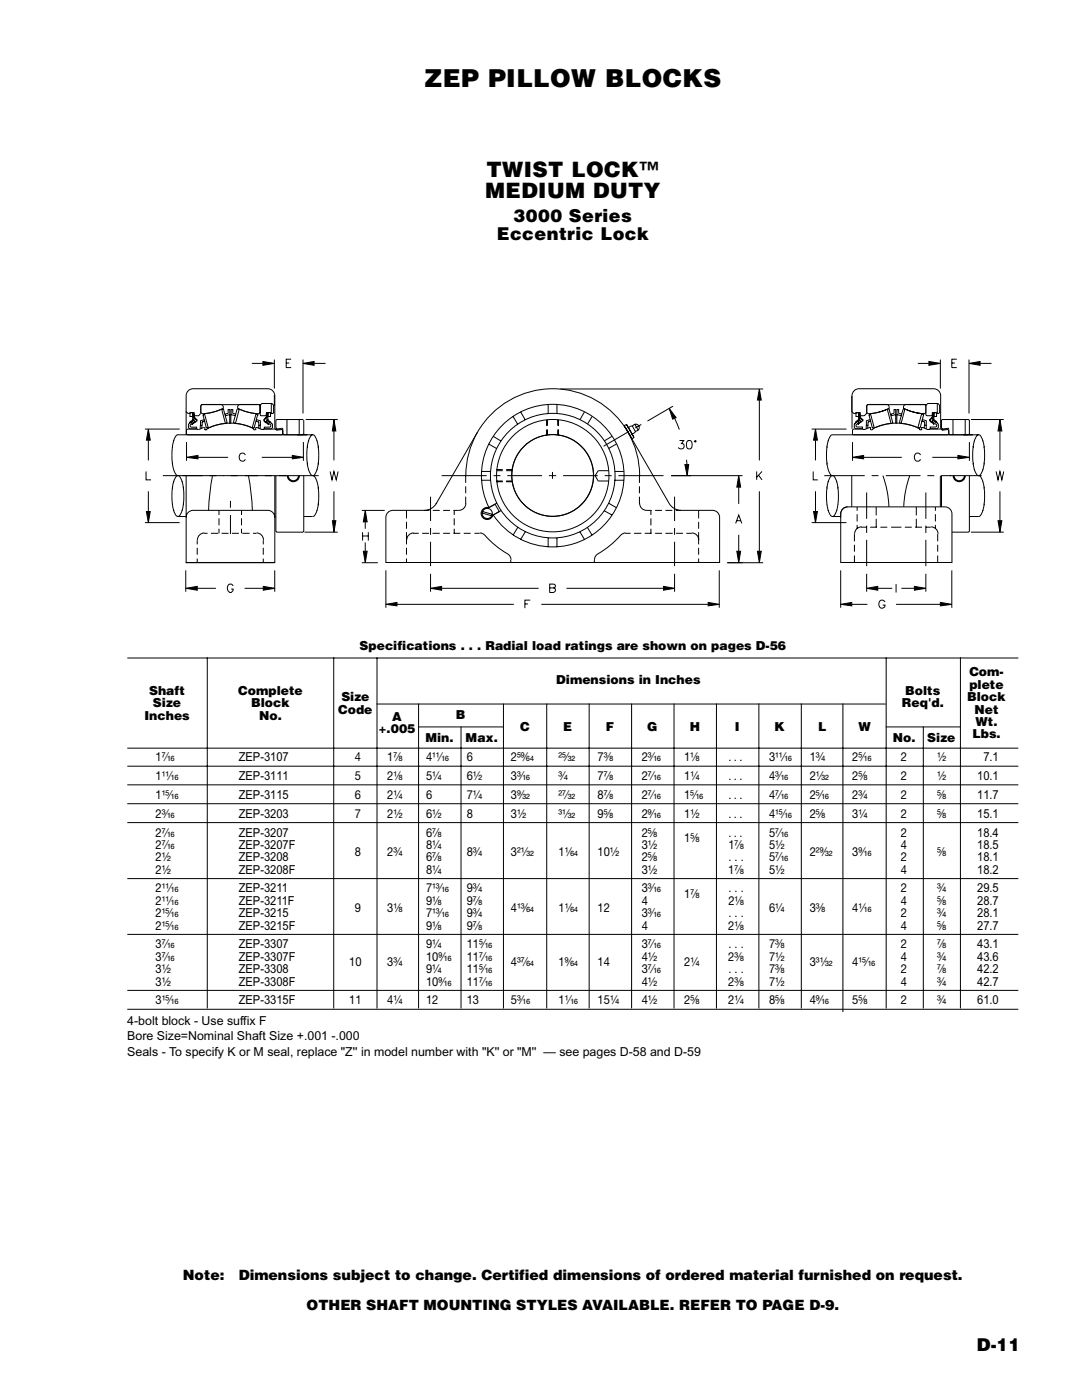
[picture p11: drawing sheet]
<svg xmlns="http://www.w3.org/2000/svg" width="216mm" height="279mm" viewBox="0 0 216 279" stroke-linecap="round" stroke-linejoin="round" font-family="sans-serif">
<g fill="none" stroke="#000" stroke-width=".2">
<path d="M50.2 72.5h2.3M54.7 71.8v5.8M54.7 78.9v2.1M57.1 72.4h.6M58.1 71.7h-1v1.7h1M60.5 71.8v10.7M62.7 72.5h2.3M111.8 77.6h40.5M151.5 79.8v12.1M170 79v3.1l.3 .4h.5M183.1 72.5h2.3M187.6 71.8v5.8"/>
<path d="M189.9 72.4h.6M190.9 71.7h-1v1.7h1M193.4 71.8v10.7M195.6 72.5h2.2M28.9 85.6h6.9M29.1 94.1v1.7h1M29.6 87.8v4.1M29.6 98.1v4M32.5 94.9h31.1M35.1 95.1a.6 .6 0 0 1 .7-.1 .6 .6 0 0 1 .3 .6l.5 1.7 .1 2.1-.2 1.9-.5 1.3a.5 .5 0 0 1-.4 .4 .5 .5 0 0 1-.5-.1l-.6-1.6-.2-2.3 .2-2.3zM35.5 86.8h26.9M35.5 86.8l-.4 .2-.2 .4-.5 1.8-.1 2.5 .4 2a1.61 1.61 0 0 0 .8 1.2"/>
<path d="M37.1 82.1l.4 .4h.4M37.1 94.9v17.4h17.7v-17.4M37.2 88.2v3.8M37.8 84.5l.9-.6 .2 .2-.9 .6v.4l.2 .2h1v.3l-1.4-.1-.2-.3zM37.9 82.4h.5v.7h-.5zM37.9 82.4v.1M38 82.5h-.1M38 82.4h.7v.8M38 82.3h.1M38.4 83.9l-.6 .4 .2 .1 .5-.4M38.4 82.6h.3v1.1l-.2 .3M38.4 82.4v1.3"/>
<path d="M38.5 83.7l-.1 .1M38.7 82.7h.1M38.7 83.1l.1 .2M38.7 83.3l.4 .5M38.8 82.3h.1M38.8 82.9h.1M38.8 83.1v.1M38.8 83.3l.4 .4M39.1 84l-.8 .6 .1 .1 .7-.5M39.2 83.7l-.1 .3M39.2 83.7l.1 .2-.1 .2M39.5 85.7h.1"/>
<path d="M39.5 91.3h6M39.7 85.7l-2.3-.1-.2 .2v.9l.2 .1M40 84.9v.7M40 84l.7-.2 .1 .3-.4 .1-.1 .7h-.3zM40 81v1.5l-.3 .5h-.9M40.1 80.9l.3-.2h3.6a.59 .59 0 0 1 .6 .8 10.5 10.5 0 0 1-4.2 1.1l-.3-.3zM40.3 84.9v.6M40.3 80.8h11.8M40.4 80.7l-.3 .3M40.5 82.8h.1M40.5 82.8l.8 2.6M40.6 85.3h.1"/>
<path d="M40.6 82.7h.1M40.6 82.7l.2-.1 .8 2.8-.2 .1M40.7 82.6l-.1 .1M40.8 85.3l-1.1 .4M40.9 85.7h.1M40.9 85.3v.5h.4v-.2M41.3 85.4h.1M41.3 85.6a10.5 10.5 0 0 1 9.4 0M41.3 85.7h.1M41.4 85.5h.1M42.4 94.9l-.5 3.5-.3 3.5M44.2 81.7h.2"/>
<path d="M44.2 81.7l.8 2.9 .1-.1M44.2 81.6l-1.6 .6-1.7 .3M44.4 81.7h.1M44.4 81.6l.2 .1M44.5 81.7l.8 2.6M45 84.5l-1.7 .3-1.7 .6M45.1 84.5h.1M45.3 84.3l-.1 .1M45.5 81.7h.4l-.1 1-.8 .3-.1-.4 .6-.1zM45.8 82.7v1.8h.3v-1.8M46 100v1.3M46.1 81.7h.3l.1 .8 .5 .1-.1 .4-.8-.3z"/>
<path d="M46.7 84.3l.1 .1M46.7 84.5h.1M47 84.5l1.7 .3 1.6 .6M47.4 81.7l-.7 2.6M47.5 81l.4-.3 3.8 .1 .2 .3v1.2l-.3 .3-2.4-.4-1.8-.7zM47.5 81.7h.1M47.5 81.7h.2M47.5 81.6l-.1 .1M47.7 81.7l-.7 2.9-.3-.1M47.7 81.6l1.7 .6 1.7 .3M49 90.8a.68 .68 0 0 0-1-.3 .68 .68 0 0 0-.3 .9 .63 .63 0 0 0 .6 .6 .63 .63 0 0 0 .7-.3M49.6 94.9l.5 3.5 .3 3.5"/>
<path d="M50.3 85.4l.2 .1M50.5 85.5h.1M50.7 85.7h.1M50.7 85.4h-.2M51 85.3v.5h-.4v-.2M51.1 85.7h.1M51.1 85.3h.2M51.2 83.8l.7 .2 .1 .9h-.4v-.7l-.5-.1zM51.2 82.7h.1M51.2 82.7l-.1-.1-.8 2.8M51.3 82.6l.1 .1M51.3 85.3l.9 .4"/>
<path d="M51.4 85.3h.1M51.4 82.8h.1M51.4 82.8l-.8 2.6M51.6 84.9v.6M51.9 84.9v.7M52.2 91.3h6.1M52.2 85.7h.1M52.5 85.7h.1M52.7 83.7l-.1 .2 .2 .2M52.8 84l.8 .6-.1 .1-.7-.5M52.8 83.7v.3M53.1 83.3l-.4 .4"/>
<path d="M53.1 82.7l.1 .5M53.1 83.3l-.3 .5M53.2 83.1l-.1 .1M53.2 82.3h.1M53.3 83.9l1 .8 .1 .5-.2 .3-1.4 .1v-.3h1l.2-.2-.1-.4-.8-.6zM53.3 83.1l-.1 .2M53.3 83.7l.1 .3M53.5 83.1h.5v-.7h-.9v.8M53.5 82.6h-.3v1.1M53.5 82.4v1.3M53.5 83.7l.1 .1M53.5 83.9l.6 .4-.2 .1-.5-.4"/>
<path d="M54 82.5h.5l.1-.1v-1.5l-.3-.4h-2.1l-.3 .4v1.9l.1 .2h1.1M54 82.3h.1M54.1 80.5v2M54.8 85.6v-6.6a1.39 1.39 0 0 0-1.4-1.4h-14.9a1.39 1.39 0 0 0-1.4 1.4v7.8M55 85.6l-2.8 .1M55 85.6h.1M55 85.6l.2 .2M55.1 94.9v11.2l.1 .1h5.3l.1-.1v-11.2M55.2 85.9l1-.2 .2 .2M56.2 85.5l.3 .2M56.4 85.7v1l-.1 .1M56.4 86.6l.2 .2"/>
<path d="M56.7 94.9h.1M57.3 83.7v3.1M57.3 94.9a1.22 1.22 0 0 0 1.2 1.2 1.22 1.22 0 0 0 1.2-1.2M57.5 94.9a1.02 1.02 0 0 0 1 1 1.02 1.02 0 0 0 1.1-1M59.7 83.7v3.1M60.5 88.2v3.8M60.5 83.9v-.2h-5.3l-.1 .2v1.5l.2 .2 .9-.1M60.6 83.9v2.7l-.1 .2M61 83.7h6.4M62.1 87a.6 .6 0 0 1 .6-.1 .6 .6 0 0 1 .4 .5l.4 1.8 .1 2.1-.2 1.8-.5 1.4a.5 .5 0 0 1-.3 .4 .5 .5 0 0 1-.5-.2l-.7-1.6-.2-2.3 .2-2.2zM62.4 94.9a2.3 2.3 0 0 1 1 1.8l.2 2.3-.1 2-.4 1.4-.3 .5-.4 .2M65.9 94.1l.4 1.7 .3-1.7 .5 1.7 .4-1.7"/>
<path d="M66.6 86v5.9M66.6 98.1v5.8M85.9 99.1v4.9M88.1 94.9h9M92.9 99.1l.1 1.4a1.39 1.39 0 0 1-1.4 1.4M92.9 97.1v1.3M95.3 86.2a18.3 18.3 0 0 0-2.4 10.2M96 94.1h1.9M96 95.8h1.9M97.5 88.6l1.6 .9M98.4 87.1l1.5 .9M98.5 94.9h1.4"/>
<path d="M99.1 96.1h1.2M99.1 96h1.2M99.1 93.7h1.2M99.1 93.9h1.2M101 96.1h1.2M101 96h1.1M101 93.7h1.2M101 93.9h1.1M101.2 94.9h7M102.4 83.1l.9 1.5M103.9 82.2l.9 1.6M109.1 83.8v1.2"/>
<path d="M109.1 85.7v1.2M109.2 83.8v1.1M109.2 85.7v1.2M109.4 80.8v1.8M109.5 94.9h1.5M110.2 94.2v1.4M111.1 80.8v1.8M111.3 83.8v1.1M111.3 85.7v1.2M111.4 83.8v1.2M111.4 85.7v1.2M112.4 94.9h6.9"/>
<path d="M116.6 82.2l-.9 1.6M118.1 83.1l-.9 1.5M120.7 94.9h1.3M121.4 93.9h-2l-.6 1 .6 1.1h2M122.1 87.1l-1.5 .9M122.6 94.1h1.9M122.6 95.8h1.9M123 88.6l-1.6 .9M123.4 94.9h9M124.5 84.9l.5-.2 1.5 2.6-.4 .3zM124.6 84.9l1.6 2.6M124.9 84.7l.9 1.3 .6 1.4"/>
<path d="M125.3 86.2a17.3 17.3 0 0 1 2.3 8.7M125.4 85.4l.4-.3 .4-.1a.72 .72 0 0 1 1.2-.1 .72 .72 0 0 1-.6 1.1l-.4 .5-.3 .1M125.5 86.1l-5.1 3M126.2 85.1l.6 1M126.7 84.7l.7 1.2M127.6 94.9v1.5M127.6 97.1v1.3M127.6 99.1v1.4M128 84.7l-1.2 .7M133.9 94.9h14.3M134.3 81.1l-5.1 2.9M134.6 99.1v4.9"/>
<path d="M134.6 83.5l1 2.2M135.6 87.9h.8l-.4 .6a.58 .58 0 0 1 .4 1 .58 .58 0 0 1-1-.2M137 91.8l.1 .9M137.2 88a.58 .58 0 0 1 .8 .2v1.1a.55 .55 0 0 1-.5 .3 .55 .55 0 0 1-.5-.3 1.44 1.44 0 0 1 .2-1.3zM137.4 87.9h.1M138.6 88.1l.1-.2 .2 .2-.2 .1zM147.4 97.2v3.4M151 94.1v1.7M151.4 94.9l.7 .9M151.5 98.1v11.9M152.1 94.1l-1.1 1.1M162 85.6h6.9"/>
<path d="M162.3 94.1v1.7h.9M162.7 87.8v4.1M162.7 98.1v4M164.5 94.9h8.1M165.8 95.1a.76 .76 0 0 1 1.1 .7l.3 1.5 .1 1.7-.1 1.7-.3 1.4a.76 .76 0 0 1-1.1 .8l-.7-1.6-.2-2.3 .2-2.3zM166.1 86.8h29.2M166.1 86.8l-.3 .2-.3 .4-.5 1.8-.1 2.1 .3 2.1a2.09 2.09 0 0 0 .9 1.5M170 94.9v6.3M170 85.6v-6.6a1.39 1.39 0 0 1 1.4-1.4h14.9a1.39 1.39 0 0 1 1.4 1.4v6.6M170.1 88.2v3.8M170.6 84.5l1-.7 .2 .3-.9 .6-.1 .4 .3 .1h1v.4l-1.5-.1-.1-.3zM170.8 82.4h.5v.7h-.5z"/>
<path d="M170.8 82.5v-.1h.8l.1 .8M170.8 82.5h.1M170.9 82.3h-.1M171.3 82.4v1.3l-.6 .5 .1 .1 .5-.3M171.3 82.6h.3M171.5 82.6v1.1M171.6 83.7l-.2 .2M171.6 83.1v.2M171.6 83.3l.4 .5M171.6 83.3l.5 .4M171.6 82.3h.1M171.7 82.9h.1"/>
<path d="M171.9 84l-.7 .6 .1 .1 .7-.6M172 83.7v.3M172.1 83.6l.1 .2-.1 .3M172.2 85.7l-1.9-.1-.2 .2v.9l.2 .1M172.3 85.7h.1M172.3 91.3h7.6M172.3 85.7l1.4-.4v.5M172.6 85.7h.1M172.9 84.9v.7M172.9 84l.7-.2 .1 .3-.5 .1v.7h-.3zM172.9 98.3v5.2M173 80.9l.3-.2h3.6a.59 .59 0 0 1 .5 .8l-1.7 .7-2.5 .4-.2-.3z"/>
<path d="M173.2 80.8h11.7M173.2 84.9v.6M173.2 80.7l-.2 .3-.1 1.5-.4 .5h-.9M173.4 82.8h.1M173.4 82.8l.7 2.6M173.5 82.7l.2-.1 .8 2.8-.3 .1M173.5 85.3h.1M173.5 82.6l-.1 .1M173.7 85.3h.1M173.8 85.7h.1M173.8 85.8h.3M173.9 94.9h1.4"/>
<path d="M174.1 85.4h.1M174.1 85.4h.2M174.2 85.6v.2M174.2 85.6a10.5 10.5 0 0 1 9.3 0M174.2 85.7h-.1M176.2 94.9a20.4 20.4 0 0 1 1.2 6.3M176.7 94.9h7M177.1 81.6l-1.6 .6-1.8 .3M177.3 81.7h-.3l.8 2.9 .2-.1M177.3 81.6l.2 .1 .6 2.6M177.9 84.5l-1.8 .3-1.6 .6M178.2 84.3l-.1 .1"/>
<path d="M178.4 81.7h.3v1l-.8 .3-.1-.4 .6-.1zM178.7 82.7v1.8h.3v-1.8M179 81.7h.3v.8l.6 .1-.1 .4-.8-.3zM179.5 84.3l.1 .1M179.6 84.5h.1M179.8 84.5l1.8 .3 1.6 .6M180.4 81l.4-.3 3.8 .1 .1 .3v1.2l-.2 .3-2.5-.4-1.7-.7zM180.4 81.7h.1M180.4 81.7h.2l-.8 2.9-.2-.1M180.4 81.6l-.2 .1-.7 2.6M180.6 81.6l1.7 .6 1.7 .3M181.5 94.9a20.4 20.4 0 0 0-1.2 6.3"/>
<path d="M183.4 85.5h.1M183.5 85.7h.1M183.6 85.4h-.2M183.6 80.8h.1M183.7 90.8l-.1-.1a.76 .76 0 0 0-1.1 0 .76 .76 0 0 0 .1 1.1l.3 .2h.4l.4-.3M183.9 85.3l1.5 .4M183.9 85.3v.5h-.4v-.2M183.9 85.7h.1M184 85.3h-.1M184.1 83.8l.7 .2v.9h-.3v-.7l-.5-.1zM184.1 82.7h.1M184.1 82.7l-.2-.1-.8 2.8 .3 .1"/>
<path d="M184.2 82.6l.1 .1M184.2 82.8l-.7 2.6M184.2 85.3h.1M184.4 84.9v.6M184.7 98.3v5.2M184.8 84.9v.7M185 94.9h1.4M185.1 85.7h.1M185.4 85.6h2.5M185.4 85.6v.1M185.4 85.7h.1M185.6 84.1l.7 .6 .1-.1"/>
<path d="M185.6 83.6l-.1 .2 .1 .3M185.7 84l.6 .4M185.7 83.7v.3M186 83.3l-.4 .4M186 82.6l.1 .5M186 91.3h5.1M186 83.3l-.3 .5M186.1 82.3h-.1M186.1 83.8l1.1 .8v.6l-.1 .3-1.5 .1v-.4h1l.3-.1-.1-.4-.9-.6zM186.2 83.1l-.1 .2M186.2 83.7l.1 .2M186.3 83.1h.6v-.7h-.9v.8"/>
<path d="M186.3 82.6h-.2v1.1M186.3 82.4v1.3M186.4 83.6l.6 .6-.2 .1-.5-.3M186.9 82.3h.1M186.9 82.5h.4l.2-.1v-1.5l-.3-.4h-2.1l-.4 .4v1.9l.2 .2h1.1M187 80.5v2M187.6 94.9v6.3M187.8 94.9h8.1M187.9 85.6h.1M187.9 94.9v6.3M187.9 85.6l.2 .2M188 85.9l1.1-.2 .2 .2"/>
<path d="M189.1 85.5l-1 .1-.2-.2v-1.5l.1-.2h5.3l.1 .2v2.7l-.1 .2M189.1 85.5l.2 .2M189.3 86.6l.1 .2M189.3 85.7v1l-.1 .1M189.5 94.9h.1M190.2 83.7v3.1M190.2 94.9a1.22 1.22 0 0 0 1.2 1.2 1.22 1.22 0 0 0 1.2-1.2M190.4 94.9a1.02 1.02 0 0 0 1 1 1.02 1.02 0 0 0 1-1M192.6 83.7v3.1M193.4 88.2v3.8M193.4 94.9v11.2l-.1 .1h-3.4M193.7 83.7h6.6"/>
<path d="M194.9 87a.6 .6 0 0 1 .7-.1 .6 .6 0 0 1 .3 .5l.4 1.5 .2 1.9-.2 2-.4 1.5a.64 .64 0 0 1-.6 .6 .64 .64 0 0 1-.7-.6l-.4-1.8-.1-2.1 .3-2.1zM195.3 94.9a2.3 2.3 0 0 1 1 1.8l.2 2.3-.2 2-.4 1.4-.3 .5-.3 .2M198.8 94.1l.3 1.7 .4-1.7 .4 1.7 .4-1.7M199.5 86v5.9M199.5 98.1v5.8M28.9 104.3h6.9M35.5 103.1h1.6M37.1 112.3h17.7M37.1 113.8v4.3M37.1 103.2a1.39 1.39 0 0 1 1.4-1.3h14.9a1.39 1.39 0 0 1 1.4 1.3M39.4 107.8v.8M39.4 109.3v1.4"/>
<path d="M39.4 111.5v.8M39.4 117.4h3.7M40.7 106.4h.7M40.8 106.4a1.39 1.39 0 0 0-1.4 1.3M42.1 106.4h1.4M43.7 101.9v.9M43.7 103.5v1.3M43.7 105.5v.9M44.2 106.4h1.4M46 102.8v3.8M46.3 106.4h1.4M46.5 117a.59 .59 0 0 0-.7-.4 .59 .59 0 0 0-.4 .6 .87 .87 0 0 0 .7 1l.4-.4v-.2h-.4"/>
<path d="M48.2 101.9v.9M48.2 103.5v1.3M48.2 105.5v.9M48.3 106.4h1.5M48.8 117.4h3.7M50.5 106.4h.7M51.2 106.4a1.39 1.39 0 0 1 1.4 1.3M52.5 107.8v.8M52.5 109.3v1.4M52.5 111.5v.8M54.8 103.1h.2M54.8 113.8v4.3"/>
<path d="M60.6 103.1h1.8M60.8 106.2h6.6M72.2 101.9h4.6M72.2 112.3h3.2M72.3 106.2v1.7M72.3 107h1.2M72.9 104.1v1.4M72.9 108.3v1.7M73.5 106.2v1.7M77 113.8v7.5M77.6 102.1l.8-.2h6.3a2.78 2.78 0 0 0 2.4-1.4l8.2-14.3a17.3 17.3 0 0 1 30 0l8.2 14.3a2.77 2.77 0 0 0 2.4 1.4h6.3a1.39 1.39 0 0 1 1.4 1.3v9.1h-66.6v-9.1l.1-.4zM81.1 101.9v1.6"/>
<path d="M81.1 104.1v1.4M81.1 106.2v2.4M81.1 109.3v1.4M81.1 111.5v.8M82.5 106.4h1M82.5 106.4a1.39 1.39 0 0 0-1.3 1.3M84.2 106.4h1.4M84.6 101.9h1.1M85.9 105.4v1.3M85.9 108.1v4.9M85.9 114.5v3.6M86.3 106.4h1.4"/>
<path d="M86.4 101.9h1.3M88.1 117.4h19.4M88.4 106.4h1.4M88.4 101.9h1.4M90.5 106.4h1.4M90.5 101.9h1.1M90.6 101.9v.9M90.6 103.5v1.3M90.6 105.5v.9M92.5 106.4h1.4M94.7 106.4h1M95.7 106.4h.3a2.14 2.14 0 0 1 1.3 1 20.8 20.8 0 0 0 4.3 3.4l.4 .9"/>
<path d="M96.3 102.1l1.9 .5M97.3 101.5l1.5-.9 .8 1.5M98.4 102.7a14.2 14.2 0 0 0 24.4-.9 14.2 14.2 0 0 0-12.2-21.1 14.2 14.2 0 0 0-13 20.6 1.22 1.22 0 0 0-1.6 .8 1.22 1.22 0 0 0 .9 1.5 1.22 1.22 0 0 0 1.5-.8M99.1 100.4l-1.6 .9M99.9 101.9l-1.8 1-1.9-.5M101.9 111.8v.5M103.3 105.3l-.9 1.5M104.8 106.1l-.9 1.6M105.8 119.8h-1.1v1.6M109.4 107.3v1.9M109.7 117.3h.7a.42 .42 0 0 1 .4 .3 .42 .42 0 0 1-.1 .5l-.3 .1h-.7v-1.6h.7l.4 .1v.5l-.4 .1M111.1 107.3v1.9"/>
<path d="M113 117.4h19.4M115.7 106.1l.9 1.6M117.2 105.3l.9 1.5M118.6 111.8v.5M120.6 101.9l1.5 .9M121.4 100.4l1.6 .9M124.8 106.4h1M124.9 106.4h-.3a2.14 2.14 0 0 0-1.3 1 20.8 20.8 0 0 1-4.3 3.4l-.4 .9M126.5 106.4h1.5M127.6 100.5a1.39 1.39 0 0 0 1.4 1.4M128.7 106.4h1.3M129 101.9h1"/>
<path d="M129.9 101.9v.9M129.9 103.5v1.3M129.9 105.5v.9M130.7 106.4h1.4M130.7 101.9h1.4M132.8 106.4h1.4M132.8 101.9h1.3M134.6 105.4v1.3M134.6 108.1v4.9M134.6 114.5v3.6M134.8 101.9h1.1M134.9 106.4h1.4"/>
<path d="M137 106.4h1M138 106.4a1.39 1.39 0 0 1 1.4 1.3M139.4 101.9v1.6M139.4 104.1v1.4M139.4 106.2v2.4M139.4 109.3v1.4M139.4 111.5v.8M143.5 113.8v7.5M145.1 112.3h7.2M146.8 104.5l.6-1.7 .6 1.7M147 103.9h.8M147.4 106.7v3.3"/>
<path d="M162 104.3h6.9M166.1 103.1h1.7M167.8 113.8v7.5M168.3 101.4l.8-.2h19.5a1.39 1.39 0 0 1 1.4 1.3v9.8h-22.2v-9.8v-.4zM169.1 101.2a1.6 1.6 0 0 0-1.3 2.1M170.5 106.6v1.4M170.5 108.7v1.4M170.5 110.9v1.4M171 101.2v.7M171 102.6v1.5M171 104.8v.7M171.9 105.2h1"/>
<path d="M171.9 105.1a1.39 1.39 0 0 0-1.4 1.4M172.9 104.9v1.5M172.9 107.7v5.3M172.9 114.5v3.6M173.6 105.2h1.4M174.8 101.2v1.7M174.8 103.5v1.7M175.1 117.4h2.9M175.7 105.2h1.3M177.8 105.2h2.1M178.8 116.6v1.6M179.9 117.4h2.6"/>
<path d="M180.6 105.2h1.3M182.6 105.2h1.4M182.8 101.2v1.7M182.8 103.5v1.7M184.7 105.2h1M184.7 104.9v1.5M184.7 107.7v5.3M184.7 114.5v3.6M185.8 105.1a1.39 1.39 0 0 1 1.4 1.4M186.6 101.2v.7M186.6 102.6v1.5M186.6 104.8v.7"/>
<path d="M187.1 106.6v1.4M187.1 108.7v1.4M187.1 110.9v1.4M189.9 113.8v7.5M193.4 103.1h1.9M193.7 106.2h6.6M25.4 131.3h177.8M41.4 131.2v70.1M66.6 131.2v70.1M75.2 131.2v70.1M79.2 120.6h23.3M104.7 120.5h.6"/>
<path d="M108 120.6h33.3M170 120.6h3.1M176.6 120.2a.68 .68 0 0 0-.9-.4 .68 .68 0 0 0-.3 1 .61 .61 0 0 0 .6 .6 .61 .61 0 0 0 .6-.6h-.5M176.8 131.2v70.1M178.8 120.6h8.8M191.6 131.2v70.1M25.4 149.3h177.8M25.4 152.9h177.8M25.4 156.6h177.8M75.1 140.5h101.6M83.4 145.1h17M83.5 140.4v60.9"/>
<path d="M92 145v56.3M100.5 140.4v60.9M109.1 140.4v60.9M117.6 140.4v60.9M126 140.4v60.9M134.5 140.4v60.9M143 140.4v60.9M151.4 140.4v60.9M159.9 140.4v60.9M168.2 140.4v61.6M176.7 145.1h14.9M184.2 145v56.3"/>
<path d="M25.4 160.4h177.8M25.4 164.2h177.8M25.4 175.3h177.8M25.4 186.5h177.8M25.4 197.7h177.8M25.4 201.4h177.8"/>
<circle cx="110.3" cy="94.9" r="8.2"/>
<circle cx="110.3" cy="94.9" r="11.2"/>
<circle cx="110.3" cy="94.9" r="12.4"/>
<circle cx="97.2" cy="102.5" r="1.01"/>
</g>
<g fill="#000" stroke="#000" stroke-width=".2">
<path d="M52.5 72.1l2.2 .4-2.2 .4zM60.5 72.5l2.2-.4v.8zM151.5 77.6l.4 2.2h-.8zM185.4 72.1l2.2 .4-2.2 .4zM193.4 72.5l2.2-.4v.8zM29.6 85.6l.4 2.2h-.8zM37.2 91.3l2.3-.4v.7zM58.3 90.9l2.2 .4-2.2 .3zM66.6 83.7l.4 2.3h-.7zM133.5 81.5l1.4 1.8-.7 .4zM136.7 92.7h.7l-.3 2.2zM147.4 94.9l.4 2.3h-.8z"/>
<path d="M162.7 85.6l.4 2.2h-.8zM170.1 91.3l2.2-.4v.7zM191.1 90.9l2.3 .4-2.3 .3zM199.5 83.7l.4 2.3h-.8zM29.2 102.1h.8l-.4 2.2zM37.1 117.4l2.3-.4v.8zM52.5 117l2.3 .4-2.3 .4zM66.3 103.9h.7l-.4 2.3zM72.9 101.9l.4 2.2h-.8zM72.5 110h.8l-.4 2.3zM85.9 117.4l2.2-.4v.8zM132.4 117l2.2 .4-2.2 .4z"/>
<path d="M147 110h.8l-.4 2.3zM151.1 110h.8l-.4 2.3zM162.3 102.1h.8l-.4 2.2zM172.9 117.4l2.2-.4v.8zM182.5 117l2.2 .4-2.2 .4zM199.1 103.9h.8l-.4 2.3zM77 120.6l2.2-.4v.7zM141.3 120.2l2.2 .4-2.2 .3zM167.8 120.6l2.2-.4v.7zM187.6 120.2l2.3 .4-2.3 .3z"/>
</g>
<text font-size="4.9" x="84.7" y="17.4">ZEP PILLOW BLOCKS</text>
<g font-size="4.2">
<text x="97.1" y="35.3">TWIST LOCK™</text>
<text x="96.8" y="39.5">MEDIUM DUTY</text>
</g>
<g font-size="3.5">
<text x="99.1" y="47.8">Eccentric Lock</text>
<text x="102.5" y="44.3">3000 Series</text>
<text x="194.9" y="269.5">D-11</text>
</g>
<g font-size="2.8">
<text x="36.5" y="255.5">Note:</text>
<text x="47.6" y="255.5">Dimensions subject to change. Certified dimensions of ordered material furnished on request.</text>
<text x="61.2" y="261.5">OTHER SHAFT MOUNTING STYLES AVAILABLE. REFER TO PAGE D-9.</text>
</g>
<g font-size="2.5">
<text x="71.8" y="129.7">Specifications . . . Radial load ratings are shown on pages D-56</text>
<text x="111" y="136.6">Dimensions in Inches</text>
<text x="193.4" y="135">Com-</text>
<text x="193.4" y="137.5">plete</text>
<text x="28.8" y="143.6">Inches</text>
<text x="29.8" y="138.7">Shaft</text>
<text x="30.5" y="141.2">Size</text>
<text x="47.5" y="138.7">Complete</text>
<text x="50.1" y="141.2">Block</text>
<text x="51.7" y="143.6">No.</text>
<text x="67.5" y="142.4">Code</text>
<text x="68.1" y="139.9">Size</text>
<text x="78.2" y="143.8">A</text>
<text x="90.9" y="143.5">B</text>
<text x="180" y="141.2">Req'd.</text>
<text x="180.6" y="138.7">Bolts</text>
<text x="193" y="139.9">Block</text>
<text x="194.4" y="142.4">Net</text>
<text x="75.5" y="146.3">+.005</text>
<text x="84.9" y="148">Min.</text>
<text x="92.9" y="148">Max.</text>
<text x="103.8" y="145.9">C</text>
<text x="112.3" y="145.9">E</text>
<text x="120.9" y="145.9">F</text>
<text x="129.2" y="145.9">G</text>
<text x="137.6" y="145.9">H</text>
<text x="146.6" y="145.9">I</text>
<text x="154.6" y="145.9">K</text>
<text x="163.2" y="145.9">L</text>
<text x="171.3" y="145.9">W</text>
<text x="178.2" y="148">No.</text>
<text x="185" y="148">Size</text>
<text x="194.1" y="147.3">Lbs.</text>
<text x="194.6" y="144.9">Wt.</text>
<text x="31" y="151.9">1⁷⁄₁₆</text>
<text x="31" y="155.7">1¹¹⁄₁₆</text>
<text x="47.6" y="151.9">ZEP-3107</text>
<text x="47.6" y="155.7">ZEP-3111</text>
<text x="70.8" y="151.9">4</text>
<text x="70.8" y="155.7">5</text>
<text x="77.3" y="151.9">1⁷⁄₈</text>
<text x="77.3" y="155.7">2¹⁄₈</text>
<text x="85" y="151.9">4¹¹⁄₁₆</text>
<text x="85" y="155.7">5¹⁄₄</text>
<text x="93.1" y="151.9">6</text>
<text x="93.1" y="155.7">6¹⁄₂</text>
<text x="101.9" y="151.9">2⁵⁹⁄₆₄</text>
<text x="101.9" y="155.7">3³⁄₁₆</text>
<text x="111.5" y="151.9">²⁵⁄₃₂</text>
<text x="111.5" y="155.7">³⁄₄</text>
<text x="119.2" y="151.9">7³⁄₈</text>
<text x="119.2" y="155.7">7⁷⁄₈</text>
<text x="128" y="151.9">2³⁄₁₆</text>
<text x="128" y="155.7">2⁷⁄₁₆</text>
<text x="136.5" y="151.9">1¹⁄₈</text>
<text x="136.5" y="155.7">1¹⁄₄</text>
<text x="145.3" y="151.9">. . .</text>
<text x="145.3" y="155.7">. . .</text>
<text x="153.5" y="151.9">3¹¹⁄₁₆</text>
<text x="153.5" y="155.7">4³⁄₁₆</text>
<text x="161.6" y="151.9">1³⁄₄</text>
<text x="161.6" y="155.7">2¹⁄₃₂</text>
<text x="170" y="151.9">2⁵⁄₁₆</text>
<text x="170" y="155.7">2⁵⁄₈</text>
<text x="179.7" y="151.9">2</text>
<text x="179.7" y="155.7">2</text>
<text x="187" y="151.9">¹⁄₂</text>
<text x="187" y="155.7">¹⁄₂</text>
<text x="195" y="155.7">10.1</text>
<text x="196.2" y="151.9">7.1</text>
<text x="31" y="159.4">1¹⁵⁄₁₆</text>
<text x="47.6" y="159.4">ZEP-3115</text>
<text x="70.8" y="159.4">6</text>
<text x="77.3" y="159.4">2¹⁄₄</text>
<text x="85" y="159.4">6</text>
<text x="93.1" y="159.4">7¹⁄₄</text>
<text x="101.9" y="159.4">3⁹⁄₃₂</text>
<text x="111.5" y="159.4">²⁷⁄₃₂</text>
<text x="119.2" y="159.4">8⁷⁄₈</text>
<text x="128" y="159.4">2⁷⁄₁₆</text>
<text x="136.5" y="159.4">1⁵⁄₁₆</text>
<text x="145.3" y="159.4">. . .</text>
<text x="153.5" y="159.4">4⁷⁄₁₆</text>
<text x="161.6" y="159.4">2⁵⁄₁₆</text>
<text x="170" y="159.4">2³⁄₄</text>
<text x="179.7" y="159.4">2</text>
<text x="187" y="159.4">⁵⁄₈</text>
<text x="195" y="159.4">11.7</text>
<text x="31" y="163.2">2³⁄₁₆</text>
<text x="31" y="167">2⁷⁄₁₆</text>
<text x="47.6" y="163.2">ZEP-3203</text>
<text x="47.6" y="167">ZEP-3207</text>
<text x="70.8" y="163.2">7</text>
<text x="77.3" y="163.2">2¹⁄₂</text>
<text x="85" y="163.2">6¹⁄₂</text>
<text x="85" y="167">6⁷⁄₈</text>
<text x="93.1" y="163.2">8</text>
<text x="101.9" y="163.2">3¹⁄₂</text>
<text x="111.5" y="163.2">³¹⁄₃₂</text>
<text x="119.2" y="163.2">9⁵⁄₈</text>
<text x="128" y="163.2">2⁹⁄₁₆</text>
<text x="128.1" y="167">2⁵⁄₈</text>
<text x="136.5" y="163.2">1¹⁄₂</text>
<text x="145.3" y="163.2">. . .</text>
<text x="145.3" y="167">. . .</text>
<text x="153.5" y="163.2">4¹⁵⁄₁₆</text>
<text x="153.5" y="167">5⁷⁄₁₆</text>
<text x="161.6" y="163.2">2⁵⁄₈</text>
<text x="170" y="163.2">3¹⁄₄</text>
<text x="179.7" y="163.2">2</text>
<text x="179.7" y="167">2</text>
<text x="187" y="163.2">⁵⁄₈</text>
<text x="195" y="163.2">15.1</text>
<text x="195" y="167">18.4</text>
<text x="31" y="169.4">2⁷⁄₁₆</text>
<text x="31" y="171.9">2¹⁄₂</text>
<text x="47.6" y="169.4">ZEP-3207F</text>
<text x="47.6" y="171.9">ZEP-3208</text>
<text x="70.8" y="170.8">8</text>
<text x="77.3" y="170.8">2³⁄₄</text>
<text x="85" y="169.4">8¹⁄₄</text>
<text x="85" y="171.9">6⁷⁄₈</text>
<text x="93.1" y="170.8">8³⁄₄</text>
<text x="101.9" y="170.8">3²¹⁄₃₂</text>
<text x="111.5" y="170.8">1¹⁄₆₄</text>
<text x="119.2" y="170.8">10¹⁄₂</text>
<text x="128.1" y="171.9">2⁵⁄₈</text>
<text x="128.1" y="169.4">3¹⁄₂</text>
<text x="136.5" y="168">1⁵⁄₈</text>
<text x="145.3" y="169.4">1⁷⁄₈</text>
<text x="145.3" y="171.9">. . .</text>
<text x="153.5" y="169.4">5¹⁄₂</text>
<text x="153.5" y="171.9">5⁷⁄₁₆</text>
<text x="161.6" y="170.8">2²⁹⁄₃₂</text>
<text x="170" y="170.8">3⁹⁄₁₆</text>
<text x="179.7" y="171.9">2</text>
<text x="179.7" y="169.4">4</text>
<text x="187" y="170.8">⁵⁄₈</text>
<text x="195" y="169.4">18.5</text>
<text x="195" y="171.9">18.1</text>
<text x="31" y="174.4">2¹⁄₂</text>
<text x="31" y="178.1">2¹¹⁄₁₆</text>
<text x="47.6" y="174.4">ZEP-3208F</text>
<text x="47.6" y="178.1">ZEP-3211</text>
<text x="85" y="178.1">7¹³⁄₁₆</text>
<text x="85" y="174.4">8¹⁄₄</text>
<text x="93.1" y="178.1">9³⁄₄</text>
<text x="128.1" y="178.1">3³⁄₁₆</text>
<text x="128.1" y="174.4">3¹⁄₂</text>
<text x="136.5" y="179.2">1⁷⁄₈</text>
<text x="145.3" y="174.4">1⁷⁄₈</text>
<text x="145.3" y="178.1">. . .</text>
<text x="153.5" y="174.4">5¹⁄₂</text>
<text x="179.7" y="174.4">4</text>
<text x="179.7" y="178.1">2</text>
<text x="187" y="178.1">³⁄₄</text>
<text x="195" y="174.4">18.2</text>
<text x="195" y="178.1">29.5</text>
<text x="31" y="180.6">2¹¹⁄₁₆</text>
<text x="31" y="183">2¹⁵⁄₁₆</text>
<text x="31" y="185.5">2¹⁵⁄₁₆</text>
<text x="47.6" y="180.6">ZEP-3211F</text>
<text x="47.6" y="183">ZEP-3215</text>
<text x="47.6" y="185.5">ZEP-3215F</text>
<text x="70.8" y="182">9</text>
<text x="77.3" y="182">3¹⁄₈</text>
<text x="85" y="183">7¹³⁄₁₆</text>
<text x="85" y="185.5">9¹⁄₈</text>
<text x="85" y="180.6">9¹⁄₈</text>
<text x="93.1" y="183">9³⁄₄</text>
<text x="93.1" y="185.5">9⁷⁄₈</text>
<text x="93.1" y="180.6">9⁷⁄₈</text>
<text x="101.9" y="182">4¹³⁄₆₄</text>
<text x="111.5" y="182">1¹⁄₆₄</text>
<text x="119.2" y="182">12</text>
<text x="128.1" y="183">3³⁄₁₆</text>
<text x="128.1" y="185.5">4</text>
<text x="128.1" y="180.6">4</text>
<text x="145.3" y="185.5">2¹⁄₈</text>
<text x="145.3" y="180.6">2¹⁄₈</text>
<text x="145.3" y="183">. . .</text>
<text x="153.5" y="182">6¹⁄₄</text>
<text x="161.6" y="182">3³⁄₈</text>
<text x="170.1" y="182">4¹⁄₁₆</text>
<text x="179.7" y="185.5">4</text>
<text x="179.7" y="180.6">4</text>
<text x="179.7" y="183">2</text>
<text x="187" y="185.5">⁵⁄₈</text>
<text x="187" y="180.6">⁵⁄₈</text>
<text x="187" y="183">³⁄₄</text>
<text x="195" y="180.6">28.7</text>
<text x="195" y="183">28.1</text>
<text x="195" y="185.5">27.7</text>
<text x="31" y="189.3">3⁷⁄₁₆</text>
<text x="31" y="191.8">3⁷⁄₁₆</text>
<text x="47.6" y="189.3">ZEP-3307</text>
<text x="47.6" y="191.8">ZEP-3307F</text>
<text x="85" y="189.3">9¹⁄₄</text>
<text x="85" y="191.8">10⁹⁄₁₆</text>
<text x="93.1" y="191.8">11⁷⁄₁₆</text>
<text x="93.1" y="189.3">11⁵⁄₁₆</text>
<text x="128.1" y="191.8">4¹⁄₂</text>
<text x="128.1" y="189.3">3⁷⁄₁₆</text>
<text x="145.3" y="191.8">2³⁄₈</text>
<text x="145.3" y="189.3">. . .</text>
<text x="153.5" y="191.8">7¹⁄₂</text>
<text x="153.5" y="189.3">7³⁄₈</text>
<text x="179.7" y="191.8">4</text>
<text x="179.7" y="189.3">2</text>
<text x="187" y="191.8">³⁄₄</text>
<text x="187" y="189.3">⁷⁄₈</text>
<text x="195" y="189.3">43.1</text>
<text x="195" y="191.8">43.6</text>
<text x="31" y="194.2">3¹⁄₂</text>
<text x="31" y="196.7">3¹⁄₂</text>
<text x="47.6" y="194.2">ZEP-3308</text>
<text x="47.6" y="196.7">ZEP-3308F</text>
<text x="69.7" y="192.8">10</text>
<text x="77.3" y="192.8">3³⁄₄</text>
<text x="85" y="196.7">10⁹⁄₁₆</text>
<text x="85" y="194.2">9¹⁄₄</text>
<text x="93.1" y="196.7">11⁷⁄₁₆</text>
<text x="93.1" y="194.2">11⁵⁄₁₆</text>
<text x="101.9" y="192.8">4³⁷⁄₆₄</text>
<text x="111.5" y="192.8">1⁹⁄₆₄</text>
<text x="119.2" y="192.8">14</text>
<text x="128.1" y="196.7">4¹⁄₂</text>
<text x="128.1" y="194.2">3⁷⁄₁₆</text>
<text x="136.5" y="192.8">2¹⁄₄</text>
<text x="145.3" y="196.7">2³⁄₈</text>
<text x="145.3" y="194.2">. . .</text>
<text x="153.5" y="196.7">7¹⁄₂</text>
<text x="153.5" y="194.2">7³⁄₈</text>
<text x="161.6" y="192.8">3³¹⁄₃₂</text>
<text x="170" y="192.8">4¹⁵⁄₁₆</text>
<text x="179.7" y="196.7">4</text>
<text x="179.7" y="194.2">2</text>
<text x="187" y="196.7">³⁄₄</text>
<text x="187" y="194.2">⁷⁄₈</text>
<text x="195" y="194.2">42.2</text>
<text x="195" y="196.7">42.7</text>
<text x="31" y="200.4">3¹⁵⁄₁₆</text>
<text x="47.6" y="200.4">ZEP-3315F</text>
<text x="69.7" y="200.4">11</text>
<text x="77.3" y="200.4">4¹⁄₄</text>
<text x="85" y="200.4">12</text>
<text x="93.1" y="200.4">13</text>
<text x="101.9" y="200.4">5³⁄₁₆</text>
<text x="111.5" y="200.4">1¹⁄₁₆</text>
<text x="119.3" y="200.4">15¹⁄₄</text>
<text x="128.1" y="200.4">4¹⁄₂</text>
<text x="136.5" y="200.4">2⁵⁄₈</text>
<text x="145.3" y="200.4">2¹⁄₄</text>
<text x="153.5" y="200.4">8⁵⁄₈</text>
<text x="161.6" y="200.4">4⁹⁄₁₆</text>
<text x="170" y="200.4">5⁵⁄₈</text>
<text x="179.7" y="200.4">2</text>
<text x="187" y="200.4">³⁄₄</text>
<text x="195" y="200.4">61.0</text>
<text x="25.4" y="204.5">4-bolt block - Use suffix F</text>
<text x="25.4" y="207.6">Bore Size=Nominal Shaft Size +.001 -.000</text>
<text x="25.4" y="210.8">Seals - To specify K or M seal, replace &quot;Z'' in model number with &quot;K'' or &quot;M'' — see pages D-58 and D-59</text>
</g>
</svg>
